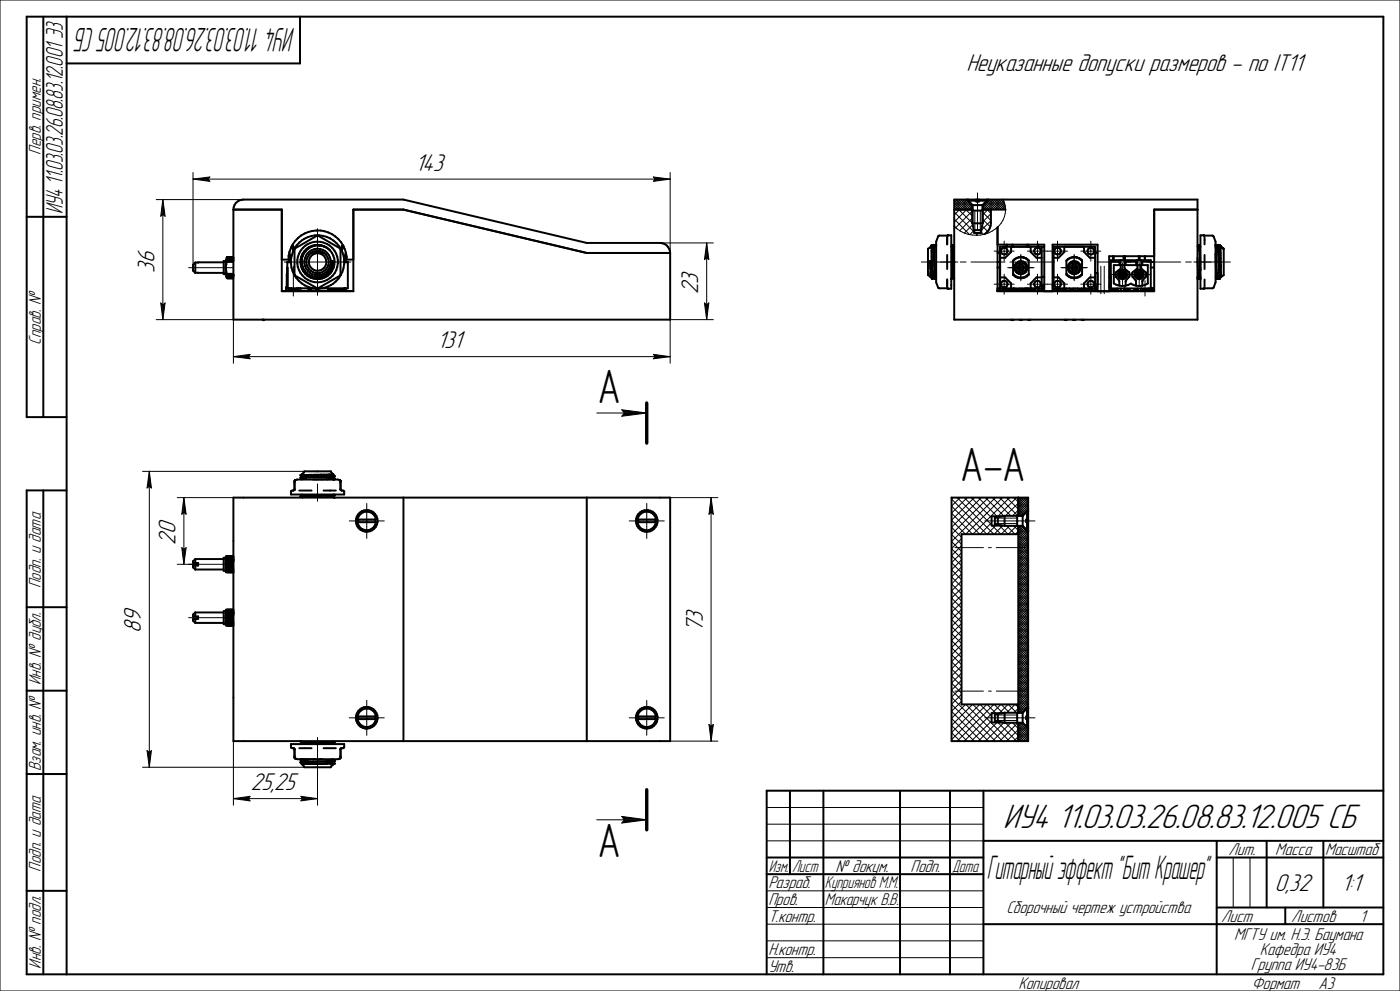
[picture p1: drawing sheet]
<svg xmlns="http://www.w3.org/2000/svg" width="420mm" height="297mm" viewBox="0 0 420 297" stroke-linecap="round" stroke-linejoin="round" font-family="sans-serif">
<g fill="none" stroke="#000" stroke-width=".59">
<path d="M58.6 78.7v3M58.6 78.7l-.7 .7v1.7l.7 .6M67.1 78.6l-8.5 .1M67.6 78.2h-.5v4h.5M67.6 78.2v4M68.1 78.1a7.7 7.7 0 0 0-.1 4v1.1M68.1 77.1v1M68.1 78.1l.1 .2M68.1 77.1v.1M68.1 77.1l-.5 1.1M68.1 77.2l.1 1.2M68.1 77.2h.1"/>
<path d="M68.2 77.2v1.2M68.3 77h.1M68.3 77l-.1 .2M68.3 77l.1 1M68.4 77l.1 .2M68.4 77v1.1M68.4 78.1l.1 .3M68.4 78.1l-.2 .3M68.5 77.6h.1M68.5 77.2h.1M68.5 77.2v1.2M68.5 78.4h.1"/>
<path d="M68.5 77.2l.1 1.2M68.6 77h.1M68.6 77l-.1 .2M68.6 77l.1 1.1M68.7 77l.2 1.4M68.7 77v.3M68.7 78.1h.1M68.7 78.1l-.1 .3M68.7 78.1l.1 .1M68.7 77.2h.1M68.8 77.2l.1 1.2M69 77h.1"/>
<path d="M69 77l-.2 .2M69 77.6v.4M69 77v1.1M69 77l.1 .2M69 78.1l-.1 .3M69 78.1l.1 .3M69.1 77.2v.4M69.1 77.2h.1M69.1 78.4h.1M69.2 77.2l-.1 1.2M69.2 77.8v.6M69.3 77v1.1"/>
<path d="M69.3 77h.1M69.3 77l-.1 .2M69.3 78.2l-.1 .2M69.3 77l.2 1.4M69.3 78.1h.1M69.3 78.1l.1 .1M69.4 77.2h.1M69.5 77.2v1.2M69.6 77h.1M69.6 77l-.1 .2M69.6 77v1M69.6 78.1l-.1 .3"/>
<path d="M69.6 77v1.1M69.6 78.1l.2 .3M69.6 77l.1 .2M69.7 77.2l.1 1.2M69.7 77.6h.1M69.7 77.2h.1M69.8 78.4h.1M69.8 77.2v1.2M69.9 77v1.1M69.9 77h.1M69.9 77l-.1 .2M69.9 78.1l-.1 .3"/>
<path d="M69.9 77l.1 1.1M69.9 78.1h.1M69.9 77l.1 .2M70 78.1v.1M70 62.8h14.5v24.5h21.5v-24.5h15l55 13h25M70 62.8a2.95 2.95 0 0 1 3-3h48l55 13h22a3 3 0 0 1 3 3M70 62.8v33h131v-20M84.5 77.8h2a8.7 8.7 0 0 1 8.8-8.7 8.7 8.7 0 0 1 8.7 8.7h2M86.2 78.6h1.1M86.6 76.7l.3 1.8M86.8 75.6l.5 2.3M87.3 78.5h-1.1v7.9h7.8"/>
<path d="M87.5 73.8l.2 .3M87.5 73.8h.1M87.7 74.1l.3 1M87.7 74.1l.3 .9M87.7 73.4l.6 1.3M88.4 74.6l6.7-3.9h.4l6.6 3.8v8l-6.9 3.9-6.6-3.8-.3-.3zM88.4 74.7h.1M90.9 76.5v.1M90.9 76.6l-.4 2.1 .3 1.5 .5 .8M93.2 75.9h4.2M93.8 75.5a3.6 3.6 0 0 1 3.5 .4M93.8 75.5l-.6 .4"/>
<path d="M93.8 75.5h2.9M94.8 75.9a2.64 2.64 0 0 0-1.7 4.1 2.64 2.64 0 0 0 4.4 0 2.64 2.64 0 0 0-1.8-4.1M95.1 70.6v.1M97.3 75.9a3.4 3.4 0 0 1 .5 4.9 3.4 3.4 0 0 1-5 0 3.4 3.4 0 0 1 .4-4.9M99 75.1l-.8-.8-1.2-.5-1.2-.3-1.4 .2a4.8 4.8 0 0 0-3.5 2.8M99 75.1a5.1 5.1 0 0 0-7.5 0 5.1 5.1 0 0 0 .7 7.5 5.1 5.1 0 0 0 7.4-1.4M99 75.1a5 5 0 0 1 .6 6.1M99.7 79l-.5 1.6a4.5 4.5 0 0 1-4.6 2.5l-1-.3M99.7 78.2v.8M99.7 78.3v1.7M102 74.5h.1M102.3 74.7a8 8 0 0 0-13.8-.5 8 8 0 0 0 6.3 12.3"/>
<path d="M102.3 74.7l.8 2.2 .2 1.2M102.8 73.4l-.5 1.3M103 73.8l-.5 1.3M103 73.8h.1M103.3 78.1l.3 .4M103.3 78.5h1.1v7.9h-7.9M103.3 78.6h1.1M103.3 78.1a8 8 0 0 1-8.5 8.4M103.6 78.5h.1M103.8 75.6l-.5 2.3M103.9 76.7l-.3 1.8M58.6 81.7l8.5 .1"/>
<path d="M67.6 82.2l.4 1M68 82.2l.1 .1M68 83.2l.2 .2M68.1 82.3h.1M68.1 82.3l.1 1.1M68.2 83.4h.1M68.2 82.3v1.1M68.2 82.1h.1M68.2 82.1v.2M68.2 82.1l.1 1.1M68.2 82.8h.1M68.3 83.2h.1"/>
<path d="M68.3 83.2l-.1 .2M68.3 82.1l.1 1.1M68.3 82.1l.1 .2M68.4 83.2l.1 .2M68.4 82.3l.1 1.1M68.5 83.4h.1M68.6 82.1l-.2 .2M68.6 82.1h.1M68.6 82.1v1.1M68.6 83.2h.1M68.6 82.1l.1 1.1M68.6 82.1l.1 .2"/>
<path d="M68.6 83.2l-.1 .2M68.7 83.2l.1 .2M68.7 82.3h.1M68.7 82.3v1M68.7 83.3l.1 .1M68.8 83.4h.1M68.8 83.3v.1M68.8 82.3h.1M68.9 82.1h.1M68.9 82.1v1.1M68.9 82.1l-.1 .1M68.9 83.2h.1"/>
<path d="M68.9 83.2l-.1 .2M69 82.1v1.1M69 82.1v.2M69 83.2l.1 .2M69 82.3h.1M69 82.3l.1 1.1M69.1 83.4h.1M69.1 82.3v1.1M69.2 82.1h.1M69.2 82.1l-.1 .2M69.2 82.1l.1 1.1M69.3 82.1v1.1"/>
<path d="M69.3 83.2h.1M69.3 83.2l-.2 .2M69.3 82.1l.1 .2M69.3 83.2l.1 .2M69.4 82.3h.1M69.4 82.3v1.1M69.4 82.3l.1 1.1M69.4 83.4h.1M69.5 82.1h.1M69.5 82.1l-.1 .2M69.5 82.8h.1M69.5 82.1l.1 1.1"/>
<path d="M69.6 83.2h.1M69.6 83.2l-.1 .2M69.6 82.1l.1 .2M69.6 82.1v1.1M69.6 83.2l.1 .2M69.7 82.3h.1M69.7 82.3v.6M69.7 82.9v.5M69.7 83.4h.1M69.7 82.3l.1 .6M69.8 82.1h.1M69.8 82.1l.1 1.1"/>
<path d="M69.8 82.1l-.1 .2M69.9 82.1v1.1M69.9 83.2h.1M69.9 82.1l.1 .2M69.9 83.2l-.1 .2M69.9 83.2l.1 .1M78.9 95.8h.3M84.5 87.2h21.5M85.9 86.4l1.4 .1M86 86.1v.3M86 86.1h.2M86 85.3h.2"/>
<path d="M86 85.3v.8M86.1 86h-.2v1.2M86.2 82l-.2 .2v3.1M86.6 86.4v.8M86.9 86.4v.8M87.3 86.4v.8M87.6 87.2v-.2h.9v.2M87.7 87v.2M88.3 87v.2M88.5 82.5v.1M89.5 86.4v.8M90 86.4h.1"/>
<path d="M90.2 86.4h-1.2v.3h-2.1M90.2 86.4v.8M90.9 80.2v.1M91.3 81l1 1.1 1.2 .7M91.3 81h.1M92.5 86.4l.1 .7h.2M92.8 87h.5M92.8 86.4v.8M93.3 86.4v.8M93.3 87.1h1.5M93.5 82.8h.1M93.8 87.1v.1"/>
<path d="M94.3 87.1v.1M94.8 87h.4M94.8 86.5v.7M95.2 86.5v.7M95.5 86.5v.6h-.3M97.2 82.6h.1M98.4 86.4v.5h4.8M99.4 81.4h.1M99.4 80.9v.1M99.5 81.3h.1M99.6 81.2l-.2 .2M99.6 81.2h.1"/>
<path d="M99.7 80v.1M99.7 80.1l-.3 1.3M100.8 86.9v.3M101.4 86.9v.3M102.2 82.3v.1M103.2 86.4v.8M103.2 86.7h.4M103.6 86.4v.8M103.7 86.4l-.1 .5"/>
<circle cx="95.3" cy="78.5" r="4"/>
<circle cx="95.3" cy="78.5" r="6.1"/>
</g>
<path d="M46.9 59.8h26.1M57.9 51.7v27.7M201 51.7v24.1M85.3 78.5h20M88 79.8v8.9M95.2 68.5v20M198 72.8h16M46.9 95.8h23.1v13.1M56.6 80.2h13.4M214 95.8h-13v13.1" fill="none" stroke="#000" stroke-width=".3"/>
<g fill="#fff">
<path d="M124.5 45.6h9.9v7.1h-9.9z"/>
<path d="M57.9 52.5h5.5v2.4h-5.5z"/>
</g>
<path d="M57.9 53.7l5-.7-.5 .7 .5 .7z" fill="none" stroke="#000" stroke-width=".3"/>
<path d="M57.9 53.7h5v.7h-5zM58.3 53.1h4.6v.6h-4.6z" fill="#000"/>
<path d="M195.5 52.5h5.5v2.4h-5.5z" fill="#fff"/>
<path d="M57.9 53.7h143.1M196 53l5 .7-5 .7 .5-.7z" fill="none" stroke="#000" stroke-width=".3"/>
<path d="M196 53.7h5v.7h-5zM196 53.1h4.7v.6h-4.7z" fill="#000"/>
<g fill="#fff">
<path d="M203.8 80.4h7.2v7.8h-7.2z"/>
<path d="M210.8 72.9h2.4v5.4h-2.4z"/>
</g>
<path d="M212 72.8l.6 5-.6-.5-.7 .5z" fill="none" stroke="#000" stroke-width=".3"/>
<path d="M211.4 73.2h.6v4.6h-.6zM212 72.9h.6v4.9h-.6z" fill="#000"/>
<path d="M210.8 90.3h2.4v5.5h-2.4z" fill="#fff"/>
<path d="M212 72.8v23M211.3 90.8l.7 .5 .6-.5-.6 5z" fill="none" stroke="#000" stroke-width=".3"/>
<path d="M211.4 90.8h.6v4.7h-.6zM212 90.8h.6v5h-.6z" fill="#000"/>
<g fill="#fff">
<path d="M40.7 73.9h7.2v7.8h-7.2z"/>
<path d="M47.7 59.9h2.4v5.4h-2.4z"/>
</g>
<path d="M48.9 59.8l.6 5-.6-.5-.7 .5z" fill="none" stroke="#000" stroke-width=".3"/>
<path d="M48.9 59.9h.6v4.9h-.6zM48.3 60.2h.6v4.6h-.6z" fill="#000"/>
<path d="M47.6 90.3h2.5v5.5h-2.5z" fill="#fff"/>
<path d="M48.9 59.8v36M48.2 90.8l.7 .5 .6-.5-.6 5z" fill="none" stroke="#000" stroke-width=".3"/>
<path d="M48.3 90.8h.6v4.7h-.6zM48.9 90.8h.6v5h-.6z" fill="#000"/>
<g fill="#fff">
<path d="M131.1 98.8h8.9v7.1h-8.9z"/>
<path d="M70 105.7h5.5v2.4h-5.5z"/>
</g>
<path d="M70 106.9l5-.7-.5 .7 .5 .6z" fill="none" stroke="#000" stroke-width=".3"/>
<path d="M70 106.9h5v.6h-5zM70.4 106.3h4.6v.6h-4.6z" fill="#000"/>
<path d="M195.5 105.7h5.5v2.4h-5.5z" fill="#fff"/>
<g fill="none" stroke="#000" stroke-width=".3">
<path d="M70 106.9h131M196 106.2l5 .7-5 .6 .5-.6zM42.8 141.3h48.5M53.2 149.1h16.8M95.2 145v5.2M104.8 156.1h10.5M110 150.9v10.5M188.8 156.1h10.5M194 150.9v10.5M201 149.1h14.3M53.2 169.1h16.8M56.6 185.1h13.4"/>
<path d="M104.8 215.1h10.5M110 209.9v10.5M188.8 215.1h10.5M194 209.9v10.5M42.8 230h48.5M70 222.1v19.2M95.2 221v20.3M201 222.1h14.3"/>
</g>
<path d="M196 106.9h5v.6h-5zM196 106.3h4.7v.6h-4.7z" fill="#000"/>
<g fill="none" stroke="#000" stroke-width=".59">
<path d="M70 149.1h131v73h-131zM88.3 146.6l-.2 .4-.7 .1-.1 1.1h16l-.2-1.1-.7-.1-.2-.3M88.4 144.1h.1M89.8 147h3.7M90.2 142.5l.6 .2-.6 .4M90.2 143.3l.6 .3-.2 .1M90.2 142.4v.1M90.2 143.1v.2M90.2 148.7v.1M90.2 148.8l.6 .3M90.3 143.2v.1M90.6 148.2l.2 .2-.6 .3"/>
<path d="M91 142.4l-.8 .1M92.3 148.5v.1M97.1 147h3.7M99.3 142.9v.1M99.7 148.3v.1M100 142.2l-.8-.9h-7.9l-.5 .7-.6 .4M100 142.2l-.3 .2 .7 .3v.2M100 142.2l-9.8 .2M100.2 142.7h-.1M100.2 148.2l.2 .1M100.2 143.7h-.2M100.2 148.5h.1"/>
<path d="M100.4 142.9l-.7 .2 .7 .4-.2 .2M100.4 148.3v.2M100.4 149.1h.1M100.4 148.5l-.7 .2 .7 .4M100.4 142.9l-10.2 .4M100.4 142.7l-10.2 .4M100.4 148.5l-10.2 .3M100.4 148.3l-10.2 .4M100.4 149.1h-.2M100.4 143.5l-6.5 .2M101.9 143.9l-.5-.2h-12.2l-.7 .2-.2 .4v2.6M101.9 143.9h.1"/>
<path d="M101.9 143.9l.3 .2v2.8M107.2 156.5h5.6a2.8 2.8 0 0 1-2.8 2.4 2.8 2.8 0 0 1-2.8-2.4zM107.5 155.7v.8M108.2 154a2.8 2.8 0 0 1 4.6 1.7h-5.6zM112.5 155.7v.8M121 149.1v73M176 149.1v73M191.3 156.5h5.5a2.8 2.8 0 0 1-2.8 2.4 2.8 2.8 0 0 1-2.7-2.4zM191.5 155.7v.8M192.2 154a2.84 2.84 0 0 1 4.6 1.7h-5.5l.1-.6zM196.6 155.7v.8M58.6 167.6v1.1"/>
<path d="M58.6 169.5v1.2M58.6 167.6l-.7 .6v.5h1.5v.8h-1.5v.6l.7 .6M58.6 170.7h8.5M58.6 167.6h8.5M67.6 167.2v3.9M67.6 167.2h-.5v3.9h.5M67.6 171.1l.2 .4h2.2M68 166.8l.1 1.2M68.1 166.8v4.7M68.1 169.4l.1 2.1M68.2 166.8v4.7M68.3 166.8l.1 4.6"/>
<path d="M68.3 166.8l.1 4.7M68.4 166.8l.1 4.7M68.5 170.7h.1M68.5 166.8l.1 4.7M68.6 166.8l.1 3.9M68.7 170.7v.8M68.7 166.8l.2 4.7M68.8 166.8v4.7M68.9 166.8l.1 2.4M69 166.8v2.4M69 169.2v2.3M69 170.7v.7"/>
<path d="M69 166.8l.1 3.9M69.1 166.8v4.7M69.2 170.9v.6M69.2 166.8l.1 2.4M69.3 168.1v3.4M69.3 170.7v.8M69.3 166.8l.2 4.7M69.4 166.8v4.7M69.6 166.8v4.7M69.6 166.8v1.3M69.6 169.2v2.2M69.7 166.8l.1 4.7"/>
<path d="M69.7 170.7h.1M69.8 166.8v4.7M69.8 166.8l.1 1.3M69.9 166.8v1.3M69.9 168.1v1.1M69.9 169.2v2.3M69.9 169.2l.1 2.3M70 166.8v.4M70 166.8h-2.2l-.2 .4M58.6 183.6v1.1M58.6 185.5v1.2M58.6 183.6l-.7 .6v.5h1.5v.8h-1.5v.6l.7 .6"/>
<path d="M58.6 186.7h8.5M58.6 183.6h8.5M67.6 187.1l.2 .4h2.2M67.6 183.2h-.5v3.9h.5M67.6 183.2v3.9M68 182.8l.1 1.2M68.1 182.8v4.7M68.1 185.4l.1 2.1M68.2 182.8v4.7M68.3 182.8l.1 4.7-.1-4.7M68.4 182.8l.1 4.7M68.5 186.7h.1"/>
<path d="M68.5 182.8l.1 4.7M68.6 182.8l.1 4.7M68.6 182.8l.1 2.4M68.7 182.8l.2 4.7M68.8 182.8v4.7M68.9 182.8l.1 2.4M69 182.8v2.4M69 185.2v2.3v-.8M69 182.8l.1 3.9M69.1 182.8v4.7M69.2 186.9v.6M69.2 182.8l.1 4.7"/>
<path d="M69.3 184.1v3.4M69.3 182.8l.2 4.7M69.4 182.8v4.7M69.6 182.8v4.7v-2.3M69.6 182.8v1.3M69.7 182.8l.1 4.7M69.7 186.7h.1M69.8 182.8v4.7M69.8 182.8l.1 1.3M69.9 182.8v1.3M69.9 184.1v1.1M69.9 185.2v2.3"/>
<path d="M69.9 185.2l.1 2.3M70 182.8v.4M70 182.8h-2.2l-.2 .4M107.2 215.5h5.6a2.8 2.8 0 0 1-2.8 2.4 2.8 2.8 0 0 1-2.8-2.4zM107.5 214.7v.8M107.8 213.4a2.78 2.78 0 0 1 2.9-1 2.78 2.78 0 0 1 2.1 2.3h-5.6zM112.5 214.7v.8M191.3 215.5h5.5a2.8 2.8 0 0 1-2.8 2.4 2.8 2.8 0 0 1-2.7-2.4zM191.5 214.7v.8M191.8 213.4a2.81 2.81 0 0 1 2.9-1 2.81 2.81 0 0 1 2.1 2.3h-5.5zM196.6 214.7v.8M88.3 224.3l.1 2.9 .8 .3h12.2l.7-.3"/>
<path d="M88.5 227.2h.1M88.6 227.3h.1M89.8 224.2h3.7M90.2 222.2l.6 .2-.6 .4M90.2 228.6l.6 .3-.3 .1M90.2 222.8l.1 .2M90.2 222.1v.1M90.2 227.6v.2M90.2 228.4v.2M90.2 227.8l.6 .2M90.3 227.5l-.1 .1M90.5 229l.8 1h7.9l.5-.7"/>
<path d="M90.8 228.1l-.6 .3M90.8 228v.1M96.6 227.5l-6.4 .3M97.1 224.2h3.7M99.7 229.2h.1M99.8 222.1l.6 .3M100 222.4l-.1 .1M100 227.5l-.3 .2 .7 .3M100.4 228l-10.2 .4M100.4 222.5l-.7 .3 .3 .2M100.4 222.4v.1M100.4 228v.2"/>
<path d="M100.4 228.2l-.7 .2 .7 .5M100.4 228.9l-9.9 .1M100.4 228.9l-.6 .3M100.4 228.8l-1.4 .1M100.4 228.2l-10.2 .4M100.4 222.4l-10.2 .4M100.4 222.5l-10.2 .4M102.1 227.2h.1M102.2 224.3l-.1 2.9M102.2 224.6l.3-.4h.6l.2-1.2h-16l.1 1.2h.7l.2 .4"/>
<circle cx="110" cy="156.1" r="3.2"/>
<circle cx="194" cy="156.1" r="3.2"/>
<circle cx="110" cy="215.1" r="3.3"/>
<circle cx="194" cy="215.1" r="3.2"/>
</g>
<path d="M194 120.8v12M194 236.7v12" fill="none" stroke="#000" stroke-width="1"/>
<g fill="#fff">
<path d="M36.6 181.5h7.2v8.2h-7.2z"/>
<path d="M43.6 141.3h2.4v5.5h-2.4z"/>
</g>
<path d="M44.8 141.3l.6 5-.6-.5-.7 .5z" fill="none" stroke="#000" stroke-width=".3"/>
<path d="M44.2 141.6h.6v4.7h-.6zM44.8 141.3h.6v5h-.6z" fill="#000"/>
<path d="M43.6 224.5h2.4v5.5h-2.4z" fill="#fff"/>
<path d="M44.8 141.3v88.7M44.1 225l.7 .5 .6-.5-.6 5z" fill="none" stroke="#000" stroke-width=".3"/>
<path d="M44.2 225h.6v4.7h-.6zM44.8 225h.6v5h-.6z" fill="#000"/>
<g fill="#fff">
<path d="M205.2 181.7h7.1v7.8h-7.1z"/>
<path d="M212.1 149.2h2.4v5.4h-2.4z"/>
</g>
<path d="M213.3 149.1l.7 5-.7-.5-.6 .5z" fill="none" stroke="#000" stroke-width=".3"/>
<path d="M212.7 149.5h.6v4.6h-.6zM213.3 149.2h.7v4.9h-.7z" fill="#000"/>
<path d="M212.1 216.6h2.4v5.5h-2.4z" fill="#fff"/>
<path d="M213.3 149.1v73M212.7 217.1l.6 .5 .7-.5-.7 5z" fill="none" stroke="#000" stroke-width=".3"/>
<path d="M212.7 217.2h.6v4.6h-.6zM213.3 217.2h.7v4.9h-.7z" fill="#000"/>
<g fill="#fff">
<path d="M47 155h7.1v8.2h-7.1z"/>
<path d="M53.9 163.6h2.5v5.5h-2.5z"/>
</g>
<path d="M54.5 164.1l.7 .5 .6-.5-.6 5z" fill="none" stroke="#000" stroke-width=".3"/>
<path d="M54.6 164.2h.6v4.6h-.6zM55.2 164.2h.6v4.9h-.6z" fill="#000"/>
<path d="M54 149.2h2.4v5.4h-2.4z" fill="#fff"/>
<path d="M55.2 149.1l.6 5-.6-.5-.7 .5zM55.2 149.1v20" fill="none" stroke="#000" stroke-width=".3"/>
<path d="M54.6 149.5h.6v4.6h-.6zM55.2 149.2h.6v4.9h-.6z" fill="#000"/>
<g fill="#fff">
<path d="M179.2 109.5h7.2v14.3h-7.2z"/>
<path d="M179.2 245.7h7.2v14.3h-7.2z"/>
<path d="M186 122.3h8v3h-8z"/>
</g>
<path d="M179 123.8h15M186.5 122.8l7.5 1-7.5 1 .8-1z" fill="none" stroke="#000" stroke-width=".3"/>
<path d="M186.6 123.8h7.4v1h-7.4zM186.6 122.9h7.1v.9h-7.1z" fill="#000"/>
<path d="M186 244.2h8v3.1h-8z" fill="#fff"/>
<path d="M179 245.7h15M186.5 244.7l7.5 1-7.5 1 .8-1z" fill="none" stroke="#000" stroke-width=".3"/>
<path d="M186.6 245.7h7.4v1h-7.4zM186.6 244.7h7.1v1h-7.1z" fill="#000"/>
<g fill="#fff">
<path d="M75.3 231.2h14.7v7.1h-14.7z"/>
<path d="M89.8 238.2h5.4v2.4h-5.4z"/>
</g>
<path d="M90.3 238.7l4.9 .7-4.9 .6 .5-.6z" fill="none" stroke="#000" stroke-width=".3"/>
<path d="M90.3 239.4h4.9v.6h-4.9zM90.3 238.7h4.7v.7h-4.7z" fill="#000"/>
<path d="M70 238.2h5.5v2.4h-5.5z" fill="#fff"/>
<path d="M70 239.4l5-.7-.5 .7 .5 .6zM70 239.4h25.2" fill="none" stroke="#000" stroke-width=".3"/>
<path d="M70 239.4h5v.6h-5zM70.4 238.7h4.6v.7h-4.6z" fill="#000"/>
<path d="M289.9 15.6h102.4v7.2h-102.4z" fill="#fff"/>
<g fill="none" stroke="#000" stroke-width=".59">
<path d="M286.3 59.8h72.9v36h-72.9zM290 59.8l1.7 1.7M290.4 59.8v.4M292.9 59.8v.6h.8v-.6M296 59.8v.4M296.5 59.8l-1.7 1.7M279.4 73.5l-1 1v8l.8 .6M279.4 73.5l.1 7.8M279.5 75.1v.6M279.5 76.9l.3 6.7M280 73.4l.4 10.2M280.2 73.4h-.2l-.3 .6-.3-.5"/>
<path d="M280.2 73.4l.3 .6 .3-.6M280.2 73.4l.4 10.2M284.1 71.1v2.1M284.1 76.4v4.2M284.3 70.6l-2.7 .1-.8 1.7v12.2l.8 1.8h2.8M284.3 70.6h.1M284.4 70.6l1-.1v16h-1M285.6 73.4h.2M285.6 73.4l.4 10.2M285.6 73.4l-.2 .6M285.8 73.4l.2 .6 .3-.2M285.8 73.4l.4 10.2"/>
<path d="M285.8 73.6h.1M286.3 62.8h5.5M290.4 60.2l1.4 1.3v5.4M290.4 60.2h2.5M291.7 61.5h3.1M291.7 61.5l.1 5.3M291.8 66.9h3M291.8 66.9l.3 2.1M291.8 63.1h3M292.1 69l.1 .8h2.1l.1-.8M292.1 69h2.3M293.7 60.2h2.3"/>
<path d="M294.8 62.8h6.9M294.8 66.9l-.4 2.1M294.8 61.5v5.3M296 60.2l-1.2 1.3v5.4M297.3 62.8v4a3.9 3.9 0 0 1-1.9 3.4M299.3 75.8h.7M299.3 73.3h14v14M299.3 78.5h.7M302 73.3v.7M302.1 73.3v.7M303.3 74v1.5l-1.8 1.8h-1.5M303.7 73.3v.7"/>
<path d="M303.9 73.3v.7M305.9 78.7v3M305.9 78.7h.8M305.9 78.7a1.57 1.57 0 0 0-1.2 1.5 1.57 1.57 0 0 0 1.2 1.5M305.9 79.4a.92 .92 0 0 0-.6 .8 .92 .92 0 0 0 .6 .9M306.7 78.7a1.57 1.57 0 0 1 1.1 1.5 1.57 1.57 0 0 1-1.1 1.5M306.7 79.4a.95 .95 0 0 1 .5 .8 .95 .95 0 0 1-.5 .9M306.7 78.7v3M307 77.2h.1M307 77.2l-.1-.1a3.3 3.3 0 0 0-3 1.1v4.1a3.2 3.2 0 0 0 4.7 0v-4.2M307 77.2l.3 .1M307.3 77.2a3 3 0 0 0-3.4 .9"/>
<path d="M307.3 77.2l1.3 .9M307.3 77.3h.3M307.6 77.3h.1M307.6 77.3l1 .8M308.1 73.3v.7M308.4 73.3v.7M309.2 74v1.5l1.7 1.8h1.6M311.4 73.3v.7M311.5 73.3v.7M312.5 74h.8M315.8 75.8h.2M319.3 74v1.5l-1.8 1.8h-1.5"/>
<path d="M321.9 78.7v3M321.9 78.7h.8M321.9 78.7a1.57 1.57 0 0 0-1.2 1.5 1.57 1.57 0 0 0 1.2 1.5M321.9 79.4a.92 .92 0 0 0-.6 .8 .92 .92 0 0 0 .6 .9M322.7 78.7a1.57 1.57 0 0 1 1.2 1.5 1.57 1.57 0 0 1-1.2 1.5M322.7 79.4a.95 .95 0 0 1 .5 .8 .95 .95 0 0 1-.5 .9M322.7 78.7v3M323.9 77.6l-.3-.3a3 3 0 0 0-3.7 .9v4.1a3.2 3.2 0 0 0 4.7 0v-4.2M323.9 77.6l.7 .5M323.9 77.5a3.1 3.1 0 0 0-4 .6M323.9 77.5l.7 .6M325.2 74v1.5l1.7 1.8h1.6"/>
<path d="M328.5 75.8h.8M333.2 78.4h2.6M333.9 76.8v1.2M334 76.8v1.2M334.1 76.8v1.2M334.1 79.5h10.2v5.5a4.7 4.7 0 0 1-5 0 4.8 4.8 0 0 1-5.2 0zM335.8 78.4l.3-.4v1.5M335.8 78.4v1.1M336.2 79.5v1l-1.5 1.3 .1 1.2 .9 1M337.1 76.8v1.2M337.4 76.8v1.2M337.7 78.4l-.3-.4v2.5l1.4 1.4a2.38 2.38 0 0 1-1.1 2.3v1.4"/>
<path d="M337.7 78.4h3.1M337.7 78.4v1.1M340.8 78.4l.3-.4v1.5M340.8 78.4v1.1M341.2 79.5v1l-1.5 1.3 .1 1.2a2.24 2.24 0 0 1 1 2.6M341.6 76.8v1.2M341.8 76.8v1.2M342.3 79.5l.1 1 1.4 1.4a2.38 2.38 0 0 1-1.1 2.3v1.4M342.7 78.4v1.1M342.7 78.4h2.5M342.7 78.4l-.3-.4v1.5M343.4 76.8v1.2"/>
<path d="M343.5 76.8v1.2M345.2 78.5h1M346.2 76.8h-13.5v10.5M359.2 62.8h-13v24.5h-46.9v-19.2M359.2 77.2l.3 6.4M359.7 73.4l-.2 .6-.3-.2M359.7 73.4h.2M359.7 73.4l.4 10.2M359.9 73.4l.2 7.4M359.9 73.4l.2 .6M360 74.9v.1M360.1 70.5l3.8 .2 .8 1.7v12.2l-.6 1.6-.4 .2-3.6 .1z"/>
<path d="M361.4 71.1v2.1M361.4 76.4v4.2M364.7 73.4h.1M364.7 76.2l.2 7.4M364.7 73.4l.3 .6 .3-.6M364.7 73.4l.4 10.2M365.3 73.4h.2M365.3 73.4l.4 10.2M365.5 73.4l.3 .6 .3-.5M365.5 73.4l.4 10.2M365.5 73.7h.1M366.1 73.5l.4 .7 .6 .3"/>
<path d="M366.1 73.5l.5 .8M366.1 73.5l.2 9.6M366.6 74.3h.1M366.6 74.3l.5 .2M367.1 74.5v8l-.8 .6M279.3 83h.1M279.3 83l-.1 .1M279.3 83l.3 .6M279.4 81.2h.1M279.4 81.3l-.3-3.1 .1 4.9M279.4 81.3v.1M279.5 81.3l.1 2.3"/>
<path d="M279.5 81.3h-.1M279.6 83.6h.2M279.8 83.6l.3-.6 .3 .6M280.3 83h.1M280.4 83.6h.2M280.5 82v.1M280.5 83.6h.1M280.8 83l-.2 .6M284.1 83.8v2.1M284.4 86.4v.1M285.4 83.6l.3-.6 .3 .6M286 83.4v.1"/>
<path d="M286 83.6h.2M286.1 82.8v.1M286.3 83.5l-.1 .1M299.3 87.2h14M299.3 87h4.1M299.3 86.4h.7M299.3 80.2h.7M299.6 86.4v.8M300 86.4h12.5M300 83.1h1.5l1.8 1.8v1.5M300 87.1v-13.1h12.5v13.1M300.5 87.1v.1"/>
<path d="M300.9 87.1v.1M301 86.4v.7M301.8 86.4v.8M302.2 86.4v.8M302.3 87.1v.1M302.6 87v.1M302.7 87.2h.1M302.8 87l-.2 .2M303.1 86.4v.8M303.4 95.8h.6M303.4 86.4v.8M303.9 82.1a3.1 3.1 0 0 0 4.7 .1"/>
<path d="M304 87.1h1.3M304 86.5l1.3 .2M304 86.4v.8M304 86.4l1.3 .3M304.8 87.1v.1M305.3 87.1v.1M305.3 86.7v.5M305.9 81.7h.8M305.9 95.8h.6M305.9 86.4v.8M306.5 86.4v.8M306.6 86.7v.5"/>
<path d="M306.9 87.1v.1M307.3 86.6l-.1 .5M307.8 86.5l.1 .6M307.8 86.6v.6M307.8 86.4l-1.2 .3M307.9 86.5l.2 .5M307.9 87l-1.3 .1M307.9 87.1l.2 .1M308.1 86.4v.1M308.1 86.5l-1.5 .2M308.1 87h.4M308.2 86.4l-.1 .6"/>
<path d="M308.4 87.1v.1M308.5 95.8h.6M308.5 86.4v.8M309.1 87l4.2 .1M309.1 86.4v.8M309.5 86.4v.8M309.8 86.4v.7M309.8 87.1v.1M310.1 86.4v.8M310.5 86.4v.8M311.4 86.4v.8M311.5 86.4v.7"/>
<path d="M311.7 87.1v.1M312.5 83.1h-1.6l-1.7 1.8v1.5M312.5 85.5h.8M312.5 85.7h.8M312.5 86.3h.1M312.5 83h.8M312.6 87.2v-1h.4v1M313 86.3h.3M315.8 87.2h13.5M315.8 87.1h3.6M315.8 87.3v-14h13.5v14M315.8 85.5h.2"/>
<path d="M315.8 85.7h.2M315.8 86.3h.2M316 86.4h12.5M316 83.1h1.5l1.8 1.8v1.5M316.4 87.1v.1M316.8 87.1v.1M316.9 87.1v.1M317 86.4v.7M317.3 87.1v.1M317.7 86.4v.8M318.1 86.4v.8M318.4 87.2h.2"/>
<path d="M319 86.4v.8M319.4 86.4v.8M319.4 95.8h.6M319.9 82.1a3.1 3.1 0 0 0 4.7 .1M320 86.4v.8M320.8 86.4l.1 .7-.2 .1M320.9 86.9h1M321.9 81.7h.8M321.9 87l-.2 .2M321.9 95.8h.6M321.9 86.4v.8M322.5 86.4v.8"/>
<path d="M323.3 86.4v.3h1.2M324.5 95.8h.6M324.5 86.4v.8M325.1 86.4v.8M325.2 86.4l-.1 .3M325.7 86.4v.8M326.4 87h.3M326.4 86.4v.8M326.7 86.4v.8M327.4 87h.1M327.4 86.4v.8M327.5 86.4v.7h1v-13.1h-12.5v13.1"/>
<path d="M327.7 87.1v.1M328.1 87.1v.1M328.5 83.1h-1.6l-1.7 1.8v1.5M328.5 86h.8M328.5 85.3h.8M328.6 86.8h.5M328.6 86.8l.1 .4M328.7 86.8h.1M329.1 86v1.2M329.3 81.8l-.8 .1M332.7 87.2h13.5M332.7 83h.5"/>
<path d="M332.7 85.3h.5v.7h-.5M333.2 86.8h2M333.3 86.4l-.1 .8M333.3 86.8h-.1M333.6 86.8v.4M334.9 86.8v.4M335.2 86.5v.7M335.2 86.4v.1M335.7 84h.1M335.7 84l.1 1.6M336.3 81.8h.9M336.3 81.8v1"/>
<path d="M336.3 86.4v.8M336.3 82.8h.9M336.3 81.8l.2 .3M336.5 82.1h.4M336.5 82.5h.4M336.5 82.5l-.2 .3M336.5 82.1v.4M336.9 82.1v.4M336.9 82.5l.3 .3M337.2 81.8v1M337.2 86.4v.8M337.2 81.8l-.3 .3"/>
<path d="M337.4 86.4v.1M337.4 86.5l1.5 .2v.5M337.7 86.8h.9M337.7 86.8v.4M337.7 86.8h.1M338.6 86.7l.2 .5M340.2 86.8h1M340.4 86.7v.1M340.9 86.8v.4M341.2 86.6l-1 .1v.5M341.2 81.8v1M341.2 86.4v.8"/>
<path d="M341.2 81.8h1.1M341.2 81.8l.3 .3M341.2 82.8h1.1M341.5 82.5l-.3 .3M341.5 82.1h.5M341.5 82.1v.4M341.5 82.5h.5M342 82.1v.4M342 82.5l.3 .3M342.3 81.8v1M342.3 86.4v.8M342.3 81.8l-.3 .3"/>
<path d="M342.5 86.4v.3h2v-.3M344.9 86.4v.8M345.2 86.4v-8.4h-12v8.4h12.5v.8M345.2 86.4h1M345.2 80.2h1M345.5 86.4h.1M345.6 86.4h.1M345.7 87h.3M346 87h.2M346 86.4v.8M359.2 82.9l.1 .7M359.2 83.5l.1 .1"/>
<path d="M359.3 83.6h.2M359.5 83.6l.2-.6 .4 .6M360 83.2l.1 .1M360.1 83.6h.1M361.1 86.4v.1M361.4 83.8v2.1M364.7 83l.2 .6M364.8 82.9l.1 .1M364.9 83.6h.2M365.4 83h.1M365.4 83l-.3 .6M365.4 83l.3 .6"/>
<path d="M365.6 82h.1M365.7 83.6h.2M365.8 82.1h.1M366.3 83.1l-.2-.1-.2 .6M285.5 149.1h22.9v73h-22.9zM299.3 155l-.9 .1v2l.9 .2M299.3 155v2.3M299.3 157.3l2.1 .3M300.8 154.7h-3.3v2.8h3.3M301.4 157.6h5.4l1.3 1.3M301.4 154.6v3M301.4 154.6l-2.1 .4"/>
<path d="M305.1 154.6v3M305.5 149.1v5.5M305.5 157.6v56M305.5 157.7h1.3M305.5 154.5h1.3M306.8 157.7l1.6 1.7M306.8 154.5v3.2M308.1 153.3v2.4M308.1 156.5v2.4M308.1 153.3l-1.3 1.3h-5.4M308.1 153.3h.3M308.1 158.9h.3"/>
<path d="M308.4 152.9l-1.6 1.6M308.4 155.7h-.6v.8h.6M305.5 160.1h-17v51h17M299.3 214l-.9 .1v2.1l.9 .1M299.3 214v2.3M299.3 216.3l2.1 .3M300.8 213.7h-3.3v2.8h3.3M301.4 213.6v3M301.4 216.6h5.4l1.3 1.3M301.4 213.6l-2.1 .4M305.1 213.6v3M305.5 216.7h1.3"/>
<path d="M305.5 213.5h1.3M305.5 216.6v5.5M306.8 216.7l1.6 1.7M306.8 213.5v3.2M308.1 212.3v2.4M308.1 215.5v2.4M308.1 212.3l-1.3 1.3h-5.4M308.1 212.3h.3M308.1 217.9h.3M308.4 211.9l-1.6 1.6M308.4 214.7h-.6v.8h.6"/>
<circle cx="301.3" cy="75.3" r="1"/>
<circle cx="311.2" cy="75.3" r="1"/>
<circle cx="317.3" cy="75.3" r="1.01"/>
<circle cx="327.3" cy="75.3" r="1"/>
<circle cx="301.3" cy="85.2" r="1"/>
<circle cx="306.2" cy="80.2" r="1.96"/>
<circle cx="311.2" cy="85.2" r=".99"/>
<circle cx="317.3" cy="85.2" r="1.01"/>
<circle cx="322.3" cy="80.2" r="1.97"/>
<circle cx="327.2" cy="85.2" r=".99"/>
<circle cx="336.7" cy="82.3" r="1.37"/>
<circle cx="336.8" cy="82.3" r=".88"/>
<circle cx="341.7" cy="82.3" r="1.38"/>
<circle cx="341.7" cy="82.3" r=".87"/>
</g>
<g fill="none" stroke="#000" stroke-width=".3">
<path d="M286.6 59.8l-.3 .4M286.8 59.8l5 5M287.3 59.8l-1 1.1M287.4 59.8l3 3M288 59.8l-1.7 1.8M288.2 59.8l3 3M288.8 59.8l-2.5 2.5M288.9 59.8l2.8 2.8M289.4 59.8l-2.9 3M289.6 59.8l2.1 2-1 1M290.1 59.9l-3 2.9M293.2 57.8v11"/>
<path d="M296.5 59.8l-1.7 1.7 2.5 2.5M296.6 59.8l3 3M297.2 59.8l-2.4 2.4 .6 .6M297.3 59.8l3.1 3M297.9 59.8l-3 3M298.1 59.8l3 3M298.7 59.8l-3 3M298.8 59.8l2.9 2.9M299.3 59.8l-4.5 4.6M299.5 59.8l2.1 2.1M300.1 59.8l-3 3M300.2 59.8l1.2 1.2"/>
<path d="M300.8 59.8l-3 3M300.9 59.8l.1 .1M300.9 59.8a7.5 7.5 0 0 1-5.5 10.4l-2.5 .3M276.4 78.5h11M286.3 60l2.8 2.8M286.3 60.7l2 2.1M286.3 61.4l5.5 5.5M286.3 62.1l.6 .7M286.3 63.5l5.9 6M286.3 65.7l4.6 4.6M286.3 67.8l.6 .7M286.3 67.9a9.2 9.2 0 0 0 6.6 2.6"/>
<path d="M288.1 78.5h1.7M290.4 60.2l-4.1 4.2M290.8 60.6l-2.2 2.2M291.1 61l-1.8 1.8M291.3 78.5h10.2M291.5 61.3l-5.2 5.2M291.7 62.5l-.3 .3M291.8 65.3l-3.9 3.9M291.8 63.2l-5.1 5M291.8 67.4l-2.5 2.4M292.1 69.1l-1.1 1.2M292.4 63.1v6.7"/>
<path d="M292.5 69.8l.7 .7M293.6 69.8l-.7 .7M294.1 63.1v6.7M294.3 69.5l.8 .8M294.6 67.7l1.7 1.7M294.8 65.7l2.3 2.3M294.8 63.6l2.5 2.5M295.1 61.1l1.7 1.7M295.5 60.8l2 2M295.9 60.5l2.3 2.3M296.2 60.1l2.8 2.7M296.7 68.8l-1.4 1.4"/>
<path d="M297.3 66.2l-2.9 2.8M297.3 64.1l-2.5 2.4M298.2 75.3h6M301.1 60.2l-2.6 2.6M301.2 72.3v6M301.3 60.7l-2.1 2.1M301.5 61.2l-1.6 1.6M301.6 61.8l-1 1M301.6 62.5l-.3 .3M303 78.5h1.7M306.2 78.5h10.2M306.2 76.2v8"/>
<path d="M308.2 75.3h12.1M311.2 72.3v6M317.2 72.3v6M322.2 76.2v8M324.2 75.3h6M327.2 72.3v6M329.1 78.5h10.2M330.2 79.8v8.3M331.3 79.8v8.3M336.8 78.9v6.8M340.8 78.5h1.7M341.8 78.9v6.8"/>
<path d="M344 78.5h10.2M355.7 78.5h1.7M358.1 78.5h11M298.2 85.2h6M301.2 82.2v6M302.3 80.2h7.9M308.2 85.2h12.1M311.2 82.2v6M317.2 82.2v6M318.3 80.2h7.9M324.2 85.2h6M327.2 82.2v6"/>
<path d="M333.4 82.3h11.7M343.5 84.1v4.6M285.9 149.1l-.4 .5 10.5 10.5M287.1 149.1l11.1 11M288 149.1l-2.5 2.6 8.4 8.4M289.3 149.1l8.2 8.2M290.2 149.1l-4.7 4.7 6.3 6.3M291.4 149.1l6.1 6.1M292.3 149.1l-6.8 6.8 4.1 4.2M293.5 149.1l5.6 5.6M294.4 149.1l-8.9 8.9 3 3M295.4 156.1h15.1"/>
<path d="M295.6 149.1l5.6 5.5M296.5 149.1l-11 11 3 3.1M297.5 156.6l-3.5 3.5M297.6 157.5l2.7 2.6M297.7 149.1l5.5 5.5M298.4 155.3h6.7M298.4 156.9h6.7M298.6 149.1l-13.1 13.2 3 3M298.7 157.5l-2.6 2.6M299.8 157.5l2.6 2.6M299.9 149.1l5.5 5.5M300.7 149.1l-11 11"/>
<path d="M300.8 157.5l-2.6 2.6M302 149.1l5.1 5.1M302 157.6l2.5 2.5M302.9 157.6l-2.5 2.5M302.9 149.1l-11.1 11M304.1 149.1l4 4.1M304.1 157.6l4.3 4.4M305 157.6l-2.5 2.5M305 149.1l-5.6 5.6M305.5 149.8l2.9 2.9-1.7 1.8M305.5 151.2l2.3 2.3M305.5 151.9l2 2"/>
<path d="M305.5 153.3l1.2 1.2M305.5 154l.5 .5M305.5 158.2l2.9 3M305.5 159.6l2.9 3M305.5 149.1l2.9 3M305.6 157.7l-.1 .2M305.6 157.7l2.8 2.8-2.9 3M305.7 149.1l-.2 .3M306.2 149.1l2.2 2.2M306.3 157.7l-.8 .8M306.4 157.7l2 2.1-2.9 3M306.4 149.1l-.9 1"/>
<path d="M306.9 157.8l-2.3 2.3M307 149.1l1.4 1.5-2.9 3M307.1 149.1l-5.5 5.5M307.3 158.2l-1.8 1.8M307.6 158.5l-2.1 2.2M307.6 149.1l.8 .8-4.7 4.7M307.8 149.1l-2.3 2.4M308 158.9l-2.5 2.5M308.3 159.2l-2.8 2.9M308.4 149.1v.1M308.4 152l-2.5 2.5M308.4 151.3l-2.9 3"/>
<path d="M308.4 149.2l-2.9 3M286.5 164.1h8.5M288.5 178.4l-3 3 3 3M288.5 172l-3 3 3 3M288.5 167.8l-3 3 3 3M288.5 169.9l-3 3 3 3M288.5 176.3l-3 2.9 3 3M288.5 174.1l-3 3 3 3M288.5 165.7l-3 3 3 3M288.5 163.5l-3 3 3 3M288.5 161.4l-3 3 3 3M296.5 164.1h.9"/>
<path d="M298.9 164.1h8.6M305.5 178.7l2.9 3-2.9 3M305.5 178.1l2.9 2.9-2.9 3M305.5 175.2l2.9 3-2.9 3M305.5 173.8l2.9 3-2.9 2.9M305.5 173.1l2.9 3-2.9 3M305.5 170.3l2.9 2.9-2.9 3M305.5 168.1l2.9 3-2.9 3M305.5 165.3l2.9 3-2.9 3M305.5 163.2l2.9 3-2.9 3M305.5 162.5l2.9 2.9-2.9 3M305.5 161.8l2.9 3-2.9 2.9"/>
<path d="M305.5 160.4l2.9 2.9-2.9 3M305.5 161.1l2.9 3M305.5 163.9l2.9 3M305.5 164.6l2.9 3M305.5 166l2.9 3M305.5 166.8l2.9 2.9M305.5 167.4l2.9 3M305.5 168.9l2.9 3M305.5 169.5l2.9 3.1M305.5 171l2.9 3M305.5 171.7l2.9 3M305.5 172.4l2.9 3"/>
<path d="M305.5 174.5l2.9 3M305.5 175.9l2.9 3M305.5 176.6l2.9 3M305.5 177.3l2.9 3M305.5 179.5l2.9 3M308.4 179.6l-2.9 3M308.4 178.9l-2.9 3M308.4 177.5l-2.9 3M308.4 175.3l-2.9 3.1M308.4 174.6l-2.9 3M308.4 173.9l-2.9 3.1M308.4 172.5l-2.9 3"/>
<path d="M308.4 171.8l-2.9 3M308.4 170.4l-2.9 3M308.4 169.7l-2.9 3M308.4 169l-2.9 3M308.4 167.6l-2.9 3M308.4 166.9l-2.9 3M308.4 164l-2.9 3M308.4 162.6l-2.9 3M308.4 161.9l-2.9 3M308.4 161.2l-2.9 3M288.5 184.7l-3 3 3 3.1M288.5 199.6l-3 3 3 3"/>
<path d="M288.5 197.5l-3 3 3 3M288.5 195.4l-3 2.9 3 3M288.5 193.2l-3 3 3 3M288.5 191.1l-3 3 3 3M288.5 189l-3 3 3 3M288.5 186.9l-3 3 3 3M288.5 182.6l-3 3 3 3M288.5 180.5l-3 3 3 3M305.5 200l2.9 2.9-2.9 3M305.5 198.5l2.9 3-2.9 3M305.5 196.4l2.9 3-2.9 3M305.5 193.6l2.9 3-2.9 3"/>
<path d="M305.5 192.9l2.9 3-2.9 2.9M305.5 191.5l2.9 2.9-2.9 3M305.5 190.1l2.9 2.9-2.9 3M305.5 188.6l2.9 3-2.9 3M305.5 188l2.9 2.9-2.9 3M305.5 186.5l2.9 3-2.9 3M305.5 185.8l2.9 3-2.9 3M305.5 185.1l2.9 3-2.9 3M305.5 183.7l2.9 2.9-2.9 3.1M305.5 183l2.9 3-2.9 3M305.5 180.9l2.9 3-2.9 2.9M305.5 180.2l2.9 2.9-2.9 3"/>
<path d="M305.5 181.6l2.9 3M305.5 182.3l2.9 3M305.5 184.4l2.9 3M305.5 187.2l2.9 3M305.5 189.4l2.9 3M305.5 190.8l2.9 3M305.5 192.2l2.9 3M305.5 194.3l2.9 3M305.5 195l2.9 3M305.5 195.7l2.9 3M305.5 197.1l2.9 3.1M305.5 197.8l2.9 3"/>
<path d="M305.5 199.3l2.9 3M308.4 198.7l-2.9 3M308.4 198l-2.9 3M308.4 197.3l-2.9 3M308.4 195.2l-2.9 3M308.4 193.7l-2.9 3M308.4 192.3l-2.9 3M308.4 190.2l-2.9 3M308.4 187.4l-2.9 3M308.4 185.3l-2.9 3M308.4 184.5l-2.9 3M308.4 182.4l-2.9 3"/>
<path d="M308.4 180.3l-2.9 3M286.5 207.1h8.5M288.5 203.8l-3 3 3 3M288.5 210.2l-3 3 8.9 8.9M288.5 208.1l-3 3 11 11M288.5 206l-3 3 13.1 13.1M288.5 201.7l-3 3 3 3M289.6 211.1l-4.1 4.2 6.8 6.8M289.7 211.1l11 11M291.8 211.1l-6.3 6.3 4.7 4.7M291.8 211.1l11.1 11M293.9 211.1l-8.4 8.5 2.5 2.5"/>
<path d="M294 211.1l3.5 3.5M295.4 215.1h15.1M296 211.1l-10.5 10.6 .4 .4M296.1 211.1l2.6 2.6M296.5 207.1h.9M297.5 213.9l-8.2 8.2M297.5 216.1l-6.1 6M298.2 211.1l-11.1 11M298.2 211.1l2.6 2.6M298.4 214.3h6.7M298.4 215.9h6.7M298.9 207.1h8.6"/>
<path d="M299.1 216.5l-5.6 5.6M299.4 216.5l5.6 5.6M300.3 211.1l-2.7 2.6M300.4 211.1l2.5 2.5M301.2 216.6l-5.6 5.5M301.6 216.6l5.5 5.5M302.4 211.1l-2.6 2.6M302.5 211.1l2.5 2.5M303.2 216.6l-5.5 5.5M303.7 216.6l4.7 4.8M304.5 211.1l-2.5 2.5M304.6 211.1l2.3 2.3"/>
<path d="M305.4 216.6l-5.5 5.5M305.5 219.1l2.9 3M305.5 216.9l2.9 3-2.2 2.2M305.5 208.4l2.9 3-2 2.1M305.5 207.1l2.9 2.9-2.9 3M305.5 206.3l2.9 3-4.3 4.3M305.5 203.5l2.9 3-2.9 3M305.5 201.4l2.9 2.9-2.9 3M305.5 200.7l2.9 3M305.5 202.1l2.9 3M305.5 202.8l2.9 3M305.5 204.2l2.9 3"/>
<path d="M305.5 204.9l2.9 3M305.5 205.6l2.9 3M305.5 207.7l2.9 3M305.5 209.2l2.8 2.8M305.5 209.8l2.5 2.6M305.5 210.6l2.1 2.1M305.5 211.3l1.8 1.8M305.5 212.7l.8 .8M305.5 213.4l.1 .1M305.5 217.6l2.9 3M305.5 219.8l2.3 2.3M305.9 216.7l2.5 2.5-2.9 2.9"/>
<path d="M306 216.7l-.5 .6M306.7 216.7l1.7 1.8M306.7 216.7l-1.2 1.2M307.1 217l-5.1 5.1M307.5 217.4l-2 2M307.8 217.7l-2.3 2.3M308.1 218.1l-4 4M308.4 218.5l-2.9 3M308.4 210.7l-2.8 2.8M308.4 208.6l-2.9 3M308.4 207.9l-2.9 3M308.4 207.2l-2.9 3"/>
<path d="M308.4 205.7l-2.9 3M308.4 205.1l-2.9 3M308.4 203.6l-2.9 3M308.4 202.2l-2.9 3M308.4 200.8l-2.9 3M308.4 200.1l-2.9 3M305.5 221.2l.9 .9M305.5 221.9l.2 .2M308.4 221.3l-.8 .8M308.4 220.6l-1.4 1.5"/>
</g>
<path d="M288 132.8h19.9v14.3h-19.9z" fill="#fff"/>
<path d="M0 0h420v297h-420zM230 247h65M230 252h65M230 242h65M370 257v15M375 257v15M230 267h65M230 272h65M230 277h65M230 282h65M230 287h65" fill="none" stroke="#000" stroke-width=".3"/>
<g fill="none" stroke="#000" stroke-width=".59">
<path d="M13 5v120M20 5v287M90 5v14h-70M8 65h12M20 125h-12v-120h407v287h-407v-145h12M13 147v145M8 182h12M8 207h12M8 232h12M237 237v25M247 237v55M270 237v55"/>
<path d="M285 237v55M295 237v55M415 237h-185v55M230 257h65M295 252h120M365 252v40M365 257h50M380 252v20M397 252v20M8 267h12M230 262h65M295 277h120"/>
<path d="M365 272h50M385.6 272v5"/>
</g>
<g font-size="14.5">
<text x="179.2" y="120.7">А</text>
<text x="288" y="144.1">А-А</text>
<text x="179.2" y="256.9">А</text>
</g>
<text font-size="10.7" x="300.9" y="248">ИУ4 11.03.03.26.08.83.12.005 СБ</text>
<g font-size="10.4">
<text x="88.5" y="8.5" transform="rotate(-180 88.5 8.5)">ИУ4 11.03.03.26.08.83.12.005 СБ</text>
<text x="296" y="263.6">Гитарный эффект &quot;Бит Крашер&quot;</text>
</g>
<g font-size="7.7">
<text x="289.9" y="21.3">Неуказанные допуски размеров - по IT11</text>
<text x="124.5" y="51.2">143</text>
<text x="46.4" y="81.7" transform="rotate(-90 46.4 81.7)">36</text>
<text x="209.5" y="88.2" transform="rotate(-90 209.5 88.2)">23</text>
<text x="131.1" y="104.4">131</text>
<text x="52.6" y="163.2" transform="rotate(-90 52.6 163.2)">20</text>
<text x="42.2" y="189.7" transform="rotate(-90 42.2 189.7)">89</text>
<text x="210.8" y="189.5" transform="rotate(-90 210.8 189.5)">73</text>
<text x="75.3" y="236.8">25,25</text>
<text x="382.5" y="267">0,32</text>
<text x="402.5" y="267">1:1</text>
</g>
<text font-size="7.5" x="18.9" y="64.3" transform="rotate(-90 18.9 64.3)">ИУ4 11.03.03.26.08.83.12.001 Э3</text>
<g font-size="5.4">
<text x="12.3" y="46.4" transform="rotate(-90 12.3 46.4)">Перв. примен.</text>
<text x="12.3" y="103.3" transform="rotate(-90 12.3 103.3)">Справ. №</text>
<text x="12.3" y="176.2" transform="rotate(-90 12.3 176.2)">Подп. и дата</text>
<text x="12.3" y="205.3" transform="rotate(-90 12.3 205.3)">Инв. № дубл.</text>
<text x="12.3" y="231" transform="rotate(-90 12.3 231)">Взам. инв. №</text>
<text x="368.6" y="256.3">Лит.</text>
<text x="382.6" y="256.3">Масса</text>
<text x="397.5" y="256.3">Масштаб</text>
<text x="12.3" y="261.2" transform="rotate(-90 12.3 261.2)">Подп. и дата</text>
<text x="250.7" y="261.3">№ докум.</text>
<text x="273.1" y="261.3">Подп.</text>
<text x="230.5" y="266.3">Разраб.</text>
<text x="230.5" y="271.3">Пров.</text>
<text x="301.9" y="273.6">Сборочный чертеж устройства</text>
<text x="230.5" y="276.3">Т.контр.</text>
<text x="366.3" y="276.3">Лист</text>
<text x="370.2" y="281.8">МГТУ им. Н.Э. Баумана</text>
<text x="387.4" y="276.3">Листов</text>
<text x="407.9" y="276.3">1</text>
<text x="230.5" y="286.3">Н.контр.</text>
<text x="377.9" y="286.3">Кафедра ИУ4</text>
<text x="12.3" y="290.3" transform="rotate(-90 12.3 290.3)">Инв. № подл.</text>
<text x="230.5" y="291.3">Утв.</text>
<text x="375.3" y="290.8">Группа ИУ4-83Б</text>
<text x="305.5" y="296.3">Копировал</text>
<text x="375.5" y="296.3">Формат</text>
<text x="395.5" y="296.3">A3</text>
</g>
<g font-size="5.3">
<text x="230.6" y="261.3">Изм. Лист</text>
<text x="285.6" y="261.3">Дата</text>
<text x="247.5" y="266.3">Куприянов М.М.</text>
<text x="247.5" y="271.3">Макарчук В.В.</text>
</g>
</svg>
